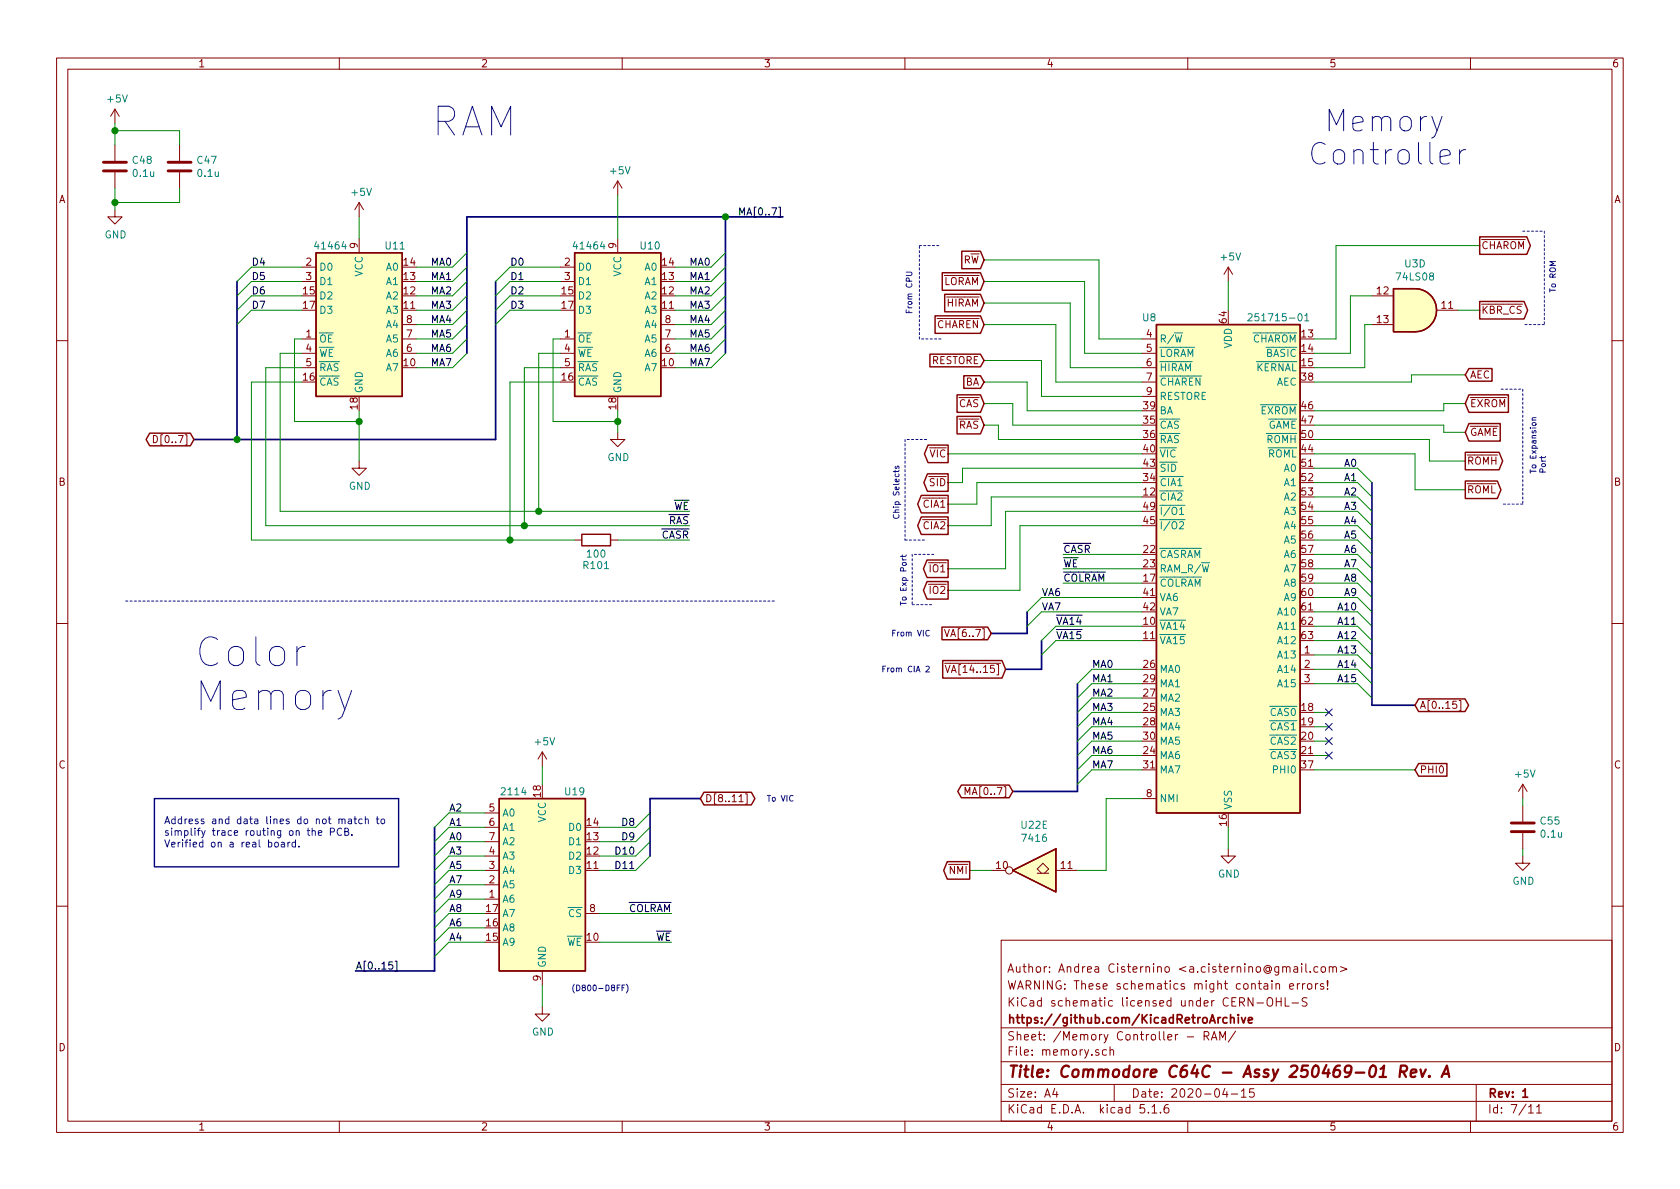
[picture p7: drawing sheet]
<svg xmlns="http://www.w3.org/2000/svg" width="297mm" height="210mm" viewBox="0 0 297 210" stroke-linecap="round" stroke-linejoin="round" font-family="sans-serif">
<g fill="none" stroke="#840000" stroke-width=".18">
<path d="M10 10.3h277v189.9h-277zM12 12.2h273v186.1h-273zM20.3 19.3l-.7 1.3M20.3 19.3v2.5M20.3 19.3l.8 1.3M60 10.3v1.9M110 10.3v1.9M160 10.3v1.9M210 10.3v1.9M260 10.3v1.9M20.3 37.1v1.2h1.3l-1.3 1.3-1.3-1.3h1.3M20.3 25.6v2.8"/>
<path d="M20.3 30.5v2.8M31.7 25.6v2.8M31.7 30.5v2.8M63.5 35.8v2.5M63.5 35.8l-.8 1.3M63.5 35.8l.8 1.3M109.2 32v2.5M109.2 32l-.7 1.3M109.2 32l.8 1.3M53.3 59.9h2.6M53.3 47.2h2.6M53.3 49.8h2.6"/>
<path d="M63.5 42.2v2.5M71.1 59.9h2.6M71.1 57.4h2.6M99.1 59.9h2.5M99.1 47.2h2.5M99.1 49.8h2.5M109.2 42.2v2.5M116.8 59.9h2.6M116.8 57.4h2.6M201.9 59.9h2.6M217.2 47.2l-.8 1.3M217.2 47.2v2.6"/>
<path d="M217.2 47.2l.7 1.3M242.6 57.4h3.8M242.6 52.3h3.8M254 54.9h3.8M10 60.2h2M27.1 77a.64 .64 0 0 1 .7 .6 .64 .64 0 0 1-.7 .7zM53.3 62.5h2.6M53.3 65h2.6M71.1 62.5h2.6M99.1 62.5h2.5M99.1 65h2.5M109.2 76.4v1.3h1.3l-1.3 1.3-1.3-1.3h1.3"/>
<path d="M116.8 62.5h2.6M201.9 62.5h2.6M201.9 65h2.6M201.9 67.6h2.6M201.9 70.1h2.6M285 60.2h2M63.5 81.5v1.3h1.3l-1.3 1.3-1.3-1.3h1.3M101.6 95.5h1.3M107.9 95.5h1.3M10 110.3h2M167 111.3l.4 1.3 .4-1.3M167 117.3h1.1"/>
<path d="M167.1 117.6l.4 1.3 .5-1.3M229.9 115.8h2.5M229.9 118.4h2.5M285 110.3h2M95.9 133l-.8 1.2M95.9 133v2.5M95.9 133l.7 1.2M229.9 120.9h2.5M258 123.9h.3v1.8h-.3M269.2 138.7l-.7 1.2M269.2 138.7v2.5M269.2 138.7l.8 1.2"/>
<path d="M85.7 153.9h2.6M85.7 159h2.6M85.7 156.5h2.6M85.7 151.4h2.6M85.7 143.8h2.6M85.7 146.3h2.6M85.7 148.8h2.6M130.7 141.8h.7M131.8 140.4h.3v1.8h-.3M170.6 140.5v-1.3l.5 1 .4-1v1.3M175.3 153.9h2.5M183.4 154.4h2"/>
<path d="M184.1 154.4l-.7-.7 1-1.1 1 1.1-.7 .7M186.7 153.9h3.8M201.9 141.2h2.6M217.2 150.1v1.3h1.2l-1.2 1.2-1.3-1.2h1.3M269.2 151.4v1.2h1.3l-1.3 1.3-1.2-1.3h1.2M269.2 142.5v2.8M269.2 147.3v2.8M10 160.2h2M95.9 178v1.3h1.3l-1.3 1.3-1.3-1.3h1.3M95.9 171.7v2.5M103.5 161.5h2.5M177 166.3h108v32h-108z"/>
<path d="M222.2 177.4h1.2M224.2 176.5a.5 .5 0 0 1 .6 0 .5 .5 0 0 1 .2 .4v.5a.5 .5 0 0 1-.5 .5 .5 .5 0 0 1-.5-.5v-.5zM225.6 174.1l.2-.2 .4 .1v.9M225.7 176.4v1.5M225.7 177.1h.8M226.5 176.4v1.5M227.2 176.4v1.5h.7M227.5 171.1l.2-.2 .3 .1 .1 .9M228 174.4l.7-.1v-.3l-.5-.1-.2 .2 .1 .7h.6M228.4 177.4h1.2M228.8 171h.6v.9M229.4 173.9v1"/>
<path d="M229.4 171.3l-.4 .1-.3 .2 .3 .3h.4M229.8 173.9l-.4 .2v.1M230.1 170.4v.2M230.1 170.9v1M230.3 173.9v1M230.7 173.9l-.4 .3M230.9 170.4v1.3l.2 .2M231.1 176.5l-.6-.1-.3 .3 .1 .3 .7 .4v.4a.62 .62 0 0 1-.8 0M231.2 174.1l.2-.2 .5 .2v.7l-.3 .1-.4-.1zM231.6 171.8v.1M232.6 173.9v1M233 173.9l-.4 .3"/>
<path d="M233 171l-.4-.1-.3 .3 .1 .7h.6M233.7 171.1l.2-.2 .4 .2 .1 .5-.2 .3h-.3l-.2-.1zM234 174l-.3-.1-.2 .2v.3l.5 .1v.3h-.5M234.7 174.8v.1M234.7 173.4v1M235 171.1l.1-.1a.37 .37 0 0 1 .6 .1v.8M235 170.9v1M235.7 171.1l.2-.2 .3 .1 .1 .9M237 170.9l1.2 .5-1.2 .4M285 160.2h2M60 198.3v1.9M110 198.3v1.9"/>
<path d="M160 198.3v1.9M177 194.8h108M177 191.8h108M177 187.8h108M177 181.8h108M186.5 192.5l-.4 1h1M186.8 193v1M195.6 185.7l-.4-.1-.3 .3 .1 .6 .2 .1 .4-.1M196.3 185.7l.2-.1 .3 .1 .1 .9M196.3 185.1v1.5M197 191.8v3M202.3 195.3h-.7l-.1 .7 .3-.1 .5 .1 .1 .2-.1 .5-.2 .1-.6-.1"/>
<path d="M203 196.7v.1M203.7 195.8l.4-.5v1.5M203.7 196.8h.8M205.2 196.7v.1M206.6 195.3a.62 .62 0 0 0-.8 .7l.1 .7 .2 .1 .5-.1 .1-.5-.1-.2-.5-.1-.3 .3M209.9 183.4h1.1M210 198.3v1.9M212.9 183.2l.7-.1 .1-.2-.1-.4-.7-.1v1.5M213.3 183.2l.4 .7M214.2 183.9l.5-1.5 .5 1.5M214.3 183.5h.7M215.7 183.9v-1.5l.5 1.1 .5-1.1v1.5"/>
<path d="M216.6 192.5l-.4 1h.9M216.9 193v1M217.7 193.5h1.1M218.5 182.3l-1.3 2M219.5 193l.4-.5v1.5M219.5 194h.8M221.7 192.5h-.7l-.1 .7 .2-.1 .5 .1 .2 .2-.1 .5-.2 .1-.6-.1M260 198.3v1.9M261 191.8v6.5M270.3 195.8l.4-.5v1.5M270.3 196.8h.8M271.7 195.8l.4-.5v1.5"/>
<path d="M271.7 196.8h.8"/>
<circle cx="178.4" cy="153.9" r=".63"/>
</g>
<path d="M217.6 179.4v1.5M218.9 179.4v.2M218.9 179.9v1M219.5 179.9l.4 1 .3-1M216.9 180l-.4-.1-.3 .3 .2 .6h.5M217.6 180.1l.2-.2 .4 .1v.9M220.7 180.4l.7-.1v-.3l-.5-.1-.2 .2 .1 .7h.6M269.2 193l.5-.5v1.5M269.2 194h.9" fill="none" stroke="#840000" stroke-width=".3"/>
<path d="M243.9 190.4h1.2M244.1 189l.6-.6-.2 2M247.6 189.5h.7a.56 .56 0 0 0 .5-.5 .56 .56 0 0 0-.3-.6h-.8l-.3 2M248.1 189.5l.5 .9M249.5 189.8l.9-.2v-.4l-.6-.1-.3 .3v.9l.2 .1 .5-.1M251.2 189.1l.3 1.3 .6-1.3M252.7 190.3v.1l-.1-.1h.1v.1M254.9 190.4l.9-2 .4 2M255.2 189.9h.9" fill="none" stroke="#840000" stroke-width=".41"/>
<g fill="#ffffc2" stroke="#ffffc2" stroke-width=".18">
<path d="M55.9 44.7h15.2v25.4h-15.2z"/>
<path d="M179.1 153.9l7.6-3.8v7.6z"/>
<path d="M250.2 51a3.8 3.8 0 0 1 3.8 3.9 3.8 3.8 0 0 1-3.8 3.8z"/>
<path d="M246.4 51h3.8v7.7h-3.8z"/>
<path d="M88.3 141.2h15.2v30.5h-15.2z"/>
<path d="M101.6 44.7h15.2v25.4h-15.2z"/>
<path d="M204.5 57.4h25.4v86.4h-25.4z"/>
</g>
<g fill="none" stroke="#840000" stroke-width=".25">
<path d="M55.9 44.7h15.2v25.4h-15.2zM101.6 44.7h15.2v25.4h-15.2zM165.3 55.8h8.1l.6 1.6-.6 1.5h-8.1zM166.6 48.2h6.8l.6 1.6-.6 1.5h-6.8zM167 52h6.4l.6 1.6-.6 1.5h-6.4zM170.1 44.4h3.3l.6 1.6-.6 1.5h-3.3zM204.5 57.4h25.4v86.4h-25.4zM246.4 51h3.8a3.8 3.8 0 0 1 3.8 3.9 3.8 3.8 0 0 1-3.8 3.8h-3.8zM261.6 41.9h8.4l.6 1.5-.6 1.6h-8.4zM261.6 53.3h7.9l.6 1.6-.6 1.5h-7.9zM26.5 76.6h7.2l.6 1.1-.6 1.1h-7.2l-.7-1.1zM164.1 78.7h3.5v3.1h-3.5l-.7-1.5z"/>
<path d="M164.4 62.6h9l.6 1.1-.6 1.2h-9zM169.2 69.8h4.2l.6 1.6-.6 1.5h-4.2zM169.2 73.6h4.2l.6 1.6-.6 1.5h-4.2zM170.4 66.4h3l.6 1.2-.6 1.1h-3zM259.1 80h5.9l.7 1.5-.7 1.6h-5.9zM259.7 74.9h5.6v3.1h-5.6l-.6-1.6zM259.7 69.8h7v3.1h-7l-.6-1.5zM259.7 65.2h4.1v2.2h-4.1l-.6-1.1zM102.9 94.5h5v2h-5zM162.9 91.4h4.7v3.1h-4.7l-.6-1.5zM162.9 87.6h4.7v3.1h-4.7l-.6-1.6zM163.9 99h3.7v3.1h-3.7l-.6-1.5z"/>
<path d="M164 83.8h3.6v3.1h-3.6l-.7-1.6zM259.1 85.1h5.6l.7 1.5-.7 1.6h-5.6zM163.9 102.8h3.7v3.1h-3.7l-.6-1.5zM166.5 110.9h8.1l.7 1.1-.7 1.1h-8.1zM166.7 116.8h10.5l.6 1.6-.6 1.5h-10.5zM170 138.8h8.4l.7 1.1-.7 1.2h-8.4l-.7-1.2zM250.8 135h5v2.3h-5l-.6-1.2zM250.8 123.6h8.2l.7 1.1-.7 1.1h-8.2l-.6-1.1zM88.3 141.2h15.2v30.5h-15.2zM124.5 140.1h8.3l.7 1.1-.7 1.1h-8.3l-.7-1.1zM167.5 152.4h3.9v3.1h-3.9l-.6-1.6zM179.1 153.9l7.6-3.8v7.6z"/>
</g>
<path d="M18.3 30.2h4.1M18.3 28.7h4.1M29.7 30.2h4.1M29.7 28.7h4.1M267.2 147.1h4.1M267.2 145.5h4.1" fill="none" stroke="#840000" stroke-width=".51"/>
<path d="M207.6 58.9h1.5M220.7 55.6l.5-.1 .2 .3-.1 .2-.7 .7h.8M230.7 55.8l.4-.3v1.2M230.7 56.7h.7M208 84.3h1.2M208.3 91.9h1.2M208.3 89.4h1.2M208.6 92.4l.4-.2 .3 .4-.1 .2-.7 .7h.8M208.6 90.1l.3-.4v1.3M208.6 91h.7" fill="none" stroke="#008484" stroke-width=".18"/>
<g fill="none" stroke="#0000c2" stroke-width=".18" stroke-dasharray=".4 .4">
<path d="M162.6 59.9v-16.5M162.6 43.4h3.8M166.4 59.9h-3.8M269.2 40.9h3.8M273 57.4h-3.8M273 40.9v16.5M160 77.7v17.8M163.8 77.7h-3.8M265.4 68.8h3.8M269.2 68.8v20.3M160 95.5h3.8M161.3 98v8.9"/>
<path d="M165.1 98h-3.8M269.2 89.1h-3.8M22.2 106.3h115M161.3 106.9h3.8"/>
</g>
<path d="M27.3 141.2h43.2v12.1h-43.2z" fill="none" stroke="#0000c2" stroke-width=".25"/>
<path d="M128.3 38.3v24.2M138.4 38.3h-55.9v24.2M41.9 49.8v27.9M87.6 49.8v27.9h-53.3M242.6 85.3v39.4h7.6M181.6 108.2v3.8h-6.3M184.1 113.3v5.1h-6.3M190.5 120.9v19h-11.4M76.8 146.3v25.4h-13.9M123.8 141.2h-8.9v10.2" fill="none" stroke="#000084" stroke-width=".3"/>
<g fill="none" stroke="#008400" stroke-width=".18">
<path d="M20.3 21.8v3.8M20.3 33.3v3.8M20.3 23.1h11.4v2.5M31.7 33.3v2.5h-11.4M63.5 38.3v3.9M109.2 34.5v7.7M53.3 52.3h-8.9l-2.5 2.6M53.3 59.9h-1.2v14.6h11.4M53.3 54.9h-8.9l-2.5 2.5M53.3 49.8h-8.9l-2.5 2.5M53.3 47.2h-8.9l-2.5 2.6M82.5 49.8l-2.5 2.5h-6.3"/>
<path d="M82.5 59.9l-2.5 2.6h-6.3M82.5 57.4l-2.5 2.5h-6.3M82.5 54.9l-2.5 2.5h-6.3M82.5 52.3l-2.5 2.6h-6.3M82.5 47.2l-2.5 2.6h-6.3M82.5 44.7l-2.5 2.5h-6.3M99.1 52.3h-8.9l-2.6 2.6M99.1 59.9h-1.3v14.6h11.4M99.1 54.9h-8.9l-2.6 2.5M99.1 49.8h-8.9l-2.6 2.5M99.1 47.2h-8.9l-2.6 2.6M128.3 49.8l-2.6 2.5h-6.3"/>
<path d="M128.3 59.9l-2.6 2.6h-6.3M128.3 57.4l-2.6 2.5h-6.3M128.3 54.9l-2.6 2.5h-6.3M128.3 52.3l-2.6 2.6h-6.3M128.3 47.2l-2.6 2.6h-6.3M128.3 44.7l-2.6 2.5h-6.3M174 57.4h12.7v10.2h15.2M174 49.8h17.8v12.7h10.1M174 46h20.3v13.9h7.6M174 53.6h15.2v11.4h12.7M217.2 49.8v5.1M242.6 52.3h-3.8v10.2h-6.4"/>
<path d="M242.6 57.4h-1.3v7.6h-8.9M257.8 54.9h3.8M261.6 43.4h-25.4v16.5h-3.8M53.3 65h-6.3v28h74.9M53.3 67.6h-8.9v27.9h57.2M53.3 62.5h-3.8v27.9h72.4M63.5 72.6v8.9M82.5 62.5l-2.5 2.5h-6.3M99.1 67.6h-8.9v27.9M99.1 62.5h-3.9v27.9M99.1 65h-6.4v28M109.2 72.6v3.8"/>
<path d="M128.3 62.5l-2.6 2.5h-6.3M174 75.2h2.5v2.5h25.4M174 71.4h5.1v3.8h22.8M174 63.7h10.1v6.4h17.8M174 67.6h7.6v5h20.3M232.4 75.2h22.9v1.2h3.8M232.4 77.7h20.3v3.8h6.4M259.1 71.4h-3.8v1.2h-22.9M259.1 66.3h-9.5v1.3h-17.2M109.2 95.5h12.7M167.6 80.3h34.3M188 98h13.9"/>
<path d="M201.9 87.9h-26.6v5.1h-7.7M201.9 93h-21.6v11.4h-12.7M201.9 90.4h-24.1v10.2h-10.2M201.9 85.3h-29.2v3.8h-5.1M201.9 82.8h-31.7v2.5h-2.6M232.4 93h7.6l2.6 2.5M232.4 95.5h7.6l2.6 2.5M232.4 98h7.6l2.6 2.6M232.4 90.4h7.6l2.6 2.6M232.4 87.9h7.6l2.6 2.5M232.4 85.3h7.6l2.6 2.6M232.4 82.8h7.6l2.6 2.5"/>
<path d="M232.4 80.3h17.8v6.3h8.9M188 103.1h13.9M188 100.6h13.9M201.9 113.3h-15.2l-2.6 2.5M201.9 110.7h-15.2l-2.6 2.6M201.9 105.7h-17.8l-2.5 2.5M201.9 108.2h-17.8l-2.5 2.5M201.9 118.4h-8.9l-2.5 2.5M232.4 103.1h7.6l2.6 2.6M232.4 100.6h7.6l2.6 2.5M232.4 113.3h7.6l2.6 2.5M232.4 110.7h7.6l2.6 2.6"/>
<path d="M232.4 105.7h7.6l2.6 2.5M232.4 108.2h7.6l2.6 2.5M232.4 118.4h7.6l2.6 2.5M232.4 115.8h7.6l2.6 2.6M95.9 135.5v3.2M201.9 133.6h-8.9l-2.5 2.5M201.9 131.1h-8.9l-2.5 2.5M201.9 128.5h-8.9l-2.5 2.6M201.9 126h-8.9l-2.5 2.5M201.9 136.1h-8.9l-2.5 2.6M201.9 120.9h-8.9l-2.5 2.5M201.9 123.4h-8.9l-2.5 2.6"/>
<path d="M232.4 133.6h2.5M232.4 131.1h2.5M232.4 128.5h2.5M232.4 126h2.5M232.4 136.1h17.8M232.4 120.9h7.6l2.6 2.5M85.7 153.9h-6.3l-2.6 2.6M85.7 156.5h-6.3l-2.6 2.5M85.7 159h-6.3l-2.6 2.5M85.7 143.8h-6.3l-2.6 2.5M85.7 151.4h-6.3l-2.6 2.5M85.7 148.8h-6.3l-2.6 2.6"/>
<path d="M85.7 146.3h-6.3l-2.6 2.5M114.9 151.4l-2.5 2.5h-6.4M114.9 148.8l-2.5 2.6h-6.4M114.9 146.3l-2.5 2.5h-6.4M114.9 143.8l-2.5 2.5h-6.4M171.4 153.9h3.9M201.9 141.2h-6.3v12.7h-5.1M217.2 146.3v3.8M269.2 141.2v1.3M269.2 150.1v1.3M85.7 161.5h-6.3l-2.6 2.6M85.7 164.1h-6.3l-2.6 2.5"/>
<path d="M85.7 166.6h-6.3l-2.6 2.6M95.9 174.2v3.8M106 161.5h12.7M106 166.6h12.7"/>
</g>
<path d="M130.8 38v-1.3l.4 1 .4-1v1.3M69.9 170h.3v1.8h-.3" fill="none" stroke="#000" stroke-width=".18"/>
<g fill="none" stroke="#0000c2" stroke-width=".18">
<path d="M253.2 20.6l.9 2.5M254.6 27.7l1.8-.3-.2-.7-.3-.2h-.8l-.3 .2-.2 .3v1.5l.2 .3 .3 .2h.8l.3-.2M255 20.6l-1.3 3.4-.5 .4M258.1 26.5v2.5M259.2 26.5a1.01 1.01 0 0 0-1.1 .7M160.2 48.1h.8l.2 .2-.2 .4h-.8M270.9 74.3h.7M270.9 74.8l.5-.1 .2 .4-.2 .2h-.3l-.2-.2zM271.6 73.9h-.7l.1 .4M158.3 83.2v.3M158.3 82.5v.2l.1 .1 .2-.3h.3v.3M159 83.2l-.2 .2h-.9"/>
<path d="M159.5 98.7l.2 .3M159.5 99h.7M159.5 98.1v.4M160.2 98.1l-.1 .3h-.9M272.6 80.7v.4M273.3 80.7l-.2 .2h-.9M53.9 114.3a1.27 1.27 0 0 0-1.4 1M156.1 118.3h.3M156.6 117.8h-.5v1M157.8 111.9h.4M158.3 111.4h-.5v1.1M48.7 149l.3-.1 .2 .3-.1 .5-.3 .1-.2-.1z"/>
<path d="M49.8 149h.4l.1 .8M50.3 149.2l-.4 .1-.2 .2 .1 .2h.5M50.9 148.9v.9M51.3 148.9l-.4 .3M52.2 149l-.3-.1-.3 .3 .2 .5h.4M52.2 148.5v1.3M52.9 149.7v.1M55.2 147l.2-.1h.3l.1 .8M56.3 147.3l.6-.1-.1-.3h-.3l-.2 .2 .1 .6h.4M58.4 147.1l.7-.1v-.4l-.2-.1h-.5v1.2M59.9 145l.2-.2 .3 .1 .1 .8M60.4 146.6a.6 .6 0 0 0-.8 .4 .6 .6 0 0 0 .6 .7l.2-.1"/>
<path d="M60.5 145l.2-.2 .3 .1v.8M61 147.1l.5-.1 .1-.2-.1-.2-.5-.1v1.2h.4l.2-.1 .1-.3-.3-.2M61.6 144.9h.5l.1 .8M62.2 145.1l-.5 .1-.2 .2 .1 .2h.6M62.2 147.6v.1M62.6 144.8h.5M62.8 144.4v1.1l.3 .2M64 144.9l-.3-.1-.3 .3 .2 .5h.4M64.6 145l.2-.2 .3 .1v.8M64.6 144.4v1.3M66.5 144.8h.5M66.7 144.4v1.1l.3 .2"/>
<path d="M67.4 145l.2-.2 .4 .2v.4l-.1 .2-.3 .1-.2-.2zM110 174.7h.3M110.5 174.2h-.5v1M110.7 174a1.13 1.13 0 0 1 0 1.6"/>
</g>
<g fill="#008400" stroke="#008400" stroke-width=".25">
<circle cx="92.7" cy="93" r=".51"/>
<circle cx="90.2" cy="95.5" r=".51"/>
<circle cx="20.3" cy="23.1" r=".51"/>
<circle cx="109.2" cy="74.5" r=".51"/>
<circle cx="41.9" cy="77.7" r=".51"/>
<circle cx="63.5" cy="74.5" r=".51"/>
<circle cx="95.3" cy="90.4" r=".51"/>
<circle cx="20.3" cy="35.8" r=".51"/>
<circle cx="128.3" cy="38.3" r=".51"/>
</g>
<path d="M234.3 133l1.3 1.2M234.3 130.4l1.3 1.3M234.3 127.9l1.3 1.2M234.3 125.4l1.3 1.2M235.6 133l-1.3 1.2M235.6 130.4l-1.3 1.3M235.6 127.9l-1.3 1.2M235.6 125.4l-1.3 1.2" fill="none" stroke="#000084" stroke-width=".18"/>
<g font-size="7.1" fill="#0000c2">
<text x="76.2" y="24.1">RAM</text>
<text x="34.3" y="118">Color</text>
<text x="34.3" y="125.7">Memory</text>
</g>
<g font-size="5.3" fill="#0000c2">
<text x="232.6" y="23.3">Memory</text>
<text x="231.1" y="29.2">Controller</text>
</g>
<text font-size="2.8" fill="#840000" x="178" y="190.5">Title: Commodore C64C - Assy 250469-01 Rev. A</text>
<g font-size="2.1" fill="#840000">
<text x="178" y="172">Author: Andrea Cisternino &lt;a.cisternino@gmail.com&gt;</text>
<text x="178" y="178">KiCad schematic licensed under CERN-OHL-S</text>
<text x="178" y="175">WARNING: These schematics might contain errors!</text>
<text x="178" y="184">Sheet: /Memory Controller - RAM/</text>
<text x="178" y="181">https://github.com/KicadRetroArchive</text>
<text x="178" y="186.7">File: memory.sch</text>
<text x="178" y="196.9">KiCad E.D.A. kicad 5.1.6</text>
<text x="178" y="194.1">Size: A4</text>
<text x="200" y="194.1">Date: 2020-04-15</text>
<text x="263" y="194.1">Rev: 1</text>
<text x="263" y="196.9">Id: 7/11</text>
</g>
<g font-size="1.8" fill="#840000">
<text x="35" y="11.9">1</text>
<text x="85" y="11.9">2</text>
<text x="135" y="11.9">3</text>
<text x="185" y="11.9">4</text>
<text x="235" y="11.9">5</text>
<text x="285" y="11.9">6</text>
<text x="10.4" y="35.9">A</text>
<text x="285.4" y="35.9">A</text>
<text x="54.1" y="47">2</text>
<text x="63.2" y="43.9" transform="rotate(-90 63.2 43.9)">9</text>
<text x="71.4" y="47">14</text>
<text x="99.8" y="47">2</text>
<text x="109" y="43.9" transform="rotate(-90 109 43.9)">9</text>
<text x="117.1" y="47">14</text>
<text x="170.3" y="46.6">RW</text>
<text x="261.9" y="44.1">CHAROM</text>
<text x="53.6" y="52.1">15</text>
<text x="54.1" y="49.5">3</text>
<text x="71.4" y="52.1">12</text>
<text x="71.4" y="49.5">13</text>
<text x="99.4" y="52.1">15</text>
<text x="99.8" y="49.5">3</text>
<text x="117.1" y="52.1">12</text>
<text x="117.1" y="49.5">13</text>
<text x="166.7" y="50.4">LORAM</text>
<text x="243.5" y="52.1">12</text>
<text x="53.6" y="54.6">17</text>
<text x="54.1" y="59.7">1</text>
<text x="71.4" y="54.6">11</text>
<text x="71.9" y="59.7">7</text>
<text x="71.9" y="57.1">8</text>
<text x="99.4" y="54.6">17</text>
<text x="99.8" y="59.7">1</text>
<text x="117.1" y="54.6">11</text>
<text x="117.6" y="59.7">7</text>
<text x="117.6" y="57.1">8</text>
<text x="165.6" y="58">CHAREN</text>
<text x="167.4" y="54.2">HIRAM</text>
<text x="202.7" y="59.7">4</text>
<text x="216.9" y="57.1" transform="rotate(-90 216.9 57.1)">64</text>
<text x="230.2" y="59.7">13</text>
<text x="243.5" y="57.1">13</text>
<text x="254.9" y="54.6">11</text>
<text x="261.9" y="55.5">KBR_CS</text>
<text x="54.1" y="62.2">4</text>
<text x="54.1" y="64.8">5</text>
<text x="71.4" y="64.8">10</text>
<text x="71.9" y="62.2">6</text>
<text x="99.8" y="62.2">4</text>
<text x="99.8" y="64.8">5</text>
<text x="117.1" y="64.8">10</text>
<text x="117.6" y="62.2">6</text>
<text x="164.6" y="64.4">RESTORE</text>
<text x="202.7" y="62.2">5</text>
<text x="202.7" y="64.8">6</text>
<text x="230.2" y="62.2">14</text>
<text x="230.2" y="64.8">15</text>
<text x="53.6" y="67.3">16</text>
<text x="99.4" y="67.3">16</text>
<text x="170.6" y="68.2">BA</text>
<text x="202.7" y="67.3">7</text>
<text x="202.7" y="69.8">9</text>
<text x="230.2" y="67.3">38</text>
<text x="259.9" y="66.9">AEC</text>
<text x="63.2" y="72.3" transform="rotate(-90 63.2 72.3)">18</text>
<text x="109" y="72.3" transform="rotate(-90 109 72.3)">18</text>
<text x="169.5" y="72">CAS</text>
<text x="169.5" y="75.8">RAS</text>
<text x="202.2" y="74.9">35</text>
<text x="202.2" y="77.5">36</text>
<text x="202.2" y="72.4">39</text>
<text x="230.2" y="72.4">46</text>
<text x="230.2" y="74.9">47</text>
<text x="230.2" y="77.5">50</text>
<text x="259.9" y="77.1">GAME</text>
<text x="259.9" y="72">EXROM</text>
<text x="28.1" y="78.4">D[0..7]</text>
<text x="164.4" y="80.9">VIC</text>
<text x="202.2" y="80">40</text>
<text x="202.2" y="82.5">43</text>
<text x="230.2" y="80">44</text>
<text x="230.2" y="82.5">51</text>
<text x="259.3" y="82.2">ROMH</text>
<text x="10.4" y="85.9">B</text>
<text x="163.3" y="89.8">CIA1</text>
<text x="164.4" y="86">SID</text>
<text x="202.2" y="87.6">12</text>
<text x="202.2" y="85.1">34</text>
<text x="230.2" y="85.1">52</text>
<text x="230.2" y="87.6">53</text>
<text x="259.3" y="87.2">ROML</text>
<text x="285.4" y="85.9">B</text>
<text x="163.3" y="93.6">CIA2</text>
<text x="202.2" y="92.7">45</text>
<text x="202.2" y="90.2">49</text>
<text x="230.2" y="90.2">54</text>
<text x="230.2" y="92.7">55</text>
<text x="230.2" y="95.2">56</text>
<text x="164.5" y="101.2">IO1</text>
<text x="202.2" y="97.8">22</text>
<text x="202.2" y="100.3">23</text>
<text x="230.2" y="97.8">57</text>
<text x="230.2" y="100.3">58</text>
<text x="164.5" y="105">IO2</text>
<text x="202.2" y="102.9">17</text>
<text x="202.2" y="105.4">41</text>
<text x="202.2" y="107.9">42</text>
<text x="230.2" y="102.9">59</text>
<text x="230.2" y="105.4">60</text>
<text x="230.2" y="107.9">61</text>
<text x="167.9" y="112.6">VA[6..7]</text>
<text x="202.2" y="110.5">10</text>
<text x="202.2" y="113">11</text>
<text x="230.2" y="110.5">62</text>
<text x="230.2" y="113">63</text>
<text x="168.5" y="119">VA[14..15]</text>
<text x="202.2" y="118.1">26</text>
<text x="230.7" y="115.6">1</text>
<text x="230.7" y="118.1">2</text>
<text x="202.2" y="125.7">25</text>
<text x="202.2" y="123.2">27</text>
<text x="202.2" y="120.6">29</text>
<text x="230.2" y="125.7">18</text>
<text x="230.7" y="120.6">3</text>
<text x="251" y="125.3">A[0..15]</text>
<text x="202.2" y="128.3">28</text>
<text x="202.2" y="130.8">30</text>
<text x="230.2" y="128.3">19</text>
<text x="230.2" y="130.8">20</text>
<text x="10.4" y="135.9">C</text>
<text x="202.2" y="133.3">24</text>
<text x="202.2" y="135.9">31</text>
<text x="230.2" y="133.3">21</text>
<text x="230.2" y="135.9">37</text>
<text x="251" y="136.8">PHI0</text>
<text x="285.4" y="135.9">C</text>
<text x="86.5" y="143.5">5</text>
<text x="95.6" y="140.9" transform="rotate(-90 95.6 140.9)">18</text>
<text x="124.6" y="141.9">D[8..11]</text>
<text x="171.4" y="140.6">MA[0..7]</text>
<text x="202.7" y="141">8</text>
<text x="86.5" y="146">6</text>
<text x="86.5" y="148.6">7</text>
<text x="103.8" y="148.6">13</text>
<text x="103.8" y="146">14</text>
<text x="216.9" y="146" transform="rotate(-90 216.9 146)">16</text>
<text x="86.5" y="153.7">3</text>
<text x="86.5" y="151.1">4</text>
<text x="103.8" y="153.7">11</text>
<text x="103.8" y="151.1">12</text>
<text x="167.9" y="154.6">NMI</text>
<text x="176.2" y="153.7">10</text>
<text x="187.6" y="153.7">11</text>
<text x="86" y="161.3">17</text>
<text x="86.5" y="158.7">1</text>
<text x="86.5" y="156.2">2</text>
<text x="104.3" y="161.3">8</text>
<text x="86" y="166.4">15</text>
<text x="86" y="163.8">16</text>
<text x="103.8" y="166.4">10</text>
<text x="95.6" y="173.5" transform="rotate(-90 95.6 173.5)">9</text>
<text x="10.4" y="185.9">D</text>
<text x="285.4" y="185.9">D</text>
<text x="35" y="199.9">1</text>
<text x="85" y="199.9">2</text>
<text x="135" y="199.9">3</text>
<text x="185" y="199.9">4</text>
<text x="235" y="199.9">5</text>
<text x="285" y="199.9">6</text>
</g>
<g font-size="1.8" fill="#008484">
<text x="19.1" y="18.1">+5V</text>
<text x="23.5" y="29">C48</text>
<text x="35" y="29">C47</text>
<text x="23.6" y="31.3">0.1u</text>
<text x="35.1" y="31.3">0.1u</text>
<text x="62.3" y="34.6">+5V</text>
<text x="108" y="30.8">+5V</text>
<text x="18.5" y="42.2">GND</text>
<text x="56" y="44.1">41464</text>
<text x="56.4" y="47.9">D0</text>
<text x="68.2" y="44.1">U11</text>
<text x="68.4" y="47.9">A0</text>
<text x="101.7" y="44.1">41464</text>
<text x="102.1" y="47.9">D0</text>
<text x="113.3" y="44.1">U10</text>
<text x="114.1" y="47.9">A0</text>
<text x="216" y="46.1">+5V</text>
<text x="248.4" y="47.3">U3D</text>
<text x="56.4" y="53">D2</text>
<text x="56.4" y="50.4">D1</text>
<text x="64.1" y="48.9" transform="rotate(-90 64.1 48.9)">VCC</text>
<text x="68.4" y="53">A2</text>
<text x="68.4" y="50.4">A1</text>
<text x="102.1" y="53">D2</text>
<text x="102.1" y="50.4">D1</text>
<text x="109.9" y="48.9" transform="rotate(-90 109.9 48.9)">VCC</text>
<text x="114.1" y="53">A2</text>
<text x="114.1" y="50.4">A1</text>
<text x="247.1" y="49.6">74LS08</text>
<text x="56.4" y="55.5">D3</text>
<text x="68.4" y="55.5">A3</text>
<text x="68.4" y="58">A4</text>
<text x="102.1" y="55.5">D3</text>
<text x="114.1" y="55.5">A3</text>
<text x="114.1" y="58">A4</text>
<text x="202.1" y="56.8">U8</text>
<text x="221.8" y="56.8">251715-01</text>
<text x="56.4" y="60.6">OE</text>
<text x="56.4" y="63.1">WE</text>
<text x="56.4" y="65.7">RAS</text>
<text x="68.4" y="65.7">A7</text>
<text x="68.4" y="63.1">A6</text>
<text x="68.4" y="60.6">A5</text>
<text x="102.1" y="60.6">OE</text>
<text x="102.1" y="63.1">WE</text>
<text x="102.1" y="65.7">RAS</text>
<text x="114.1" y="65.7">A7</text>
<text x="114.1" y="63.1">A6</text>
<text x="114.1" y="60.6">A5</text>
<text x="205" y="60.6">R/W</text>
<text x="205" y="63.1">LORAM</text>
<text x="205" y="65.7">HIRAM</text>
<text x="217.8" y="61.6" transform="rotate(-90 217.8 61.6)">VDD</text>
<text x="221.4" y="60.6">CHAROM</text>
<text x="222" y="65.7">KERNAL</text>
<text x="223.9" y="63.1">BASIC</text>
<text x="56.4" y="68.2">CAS</text>
<text x="64.1" y="69.6" transform="rotate(-90 64.1 69.6)">GND</text>
<text x="102.1" y="68.2">CAS</text>
<text x="109.9" y="69.6" transform="rotate(-90 109.9 69.6)">GND</text>
<text x="205" y="68.2">CHAREN</text>
<text x="205" y="70.7">RESTORE</text>
<text x="225.6" y="68.2">AEC</text>
<text x="205" y="75.8">CAS</text>
<text x="205" y="73.3">BA</text>
<text x="222.9" y="73.3">EXROM</text>
<text x="224.1" y="75.8">GAME</text>
<text x="107.4" y="81.5">GND</text>
<text x="205" y="78.4">RAS</text>
<text x="205" y="80.9">VIC</text>
<text x="205" y="83.4">SID</text>
<text x="224" y="78.4">ROMH</text>
<text x="224.2" y="80.9">ROML</text>
<text x="227.1" y="83.4">A0</text>
<text x="61.7" y="86.6">GND</text>
<text x="205" y="88.5">CIA2</text>
<text x="205" y="86">CIA1</text>
<text x="227.1" y="86">A1</text>
<text x="227.1" y="88.5">A2</text>
<text x="205" y="93.6">I/O2</text>
<text x="205" y="91.1">I/O1</text>
<text x="227.1" y="91.1">A3</text>
<text x="227.1" y="93.6">A4</text>
<text x="103.3" y="100.6">R101</text>
<text x="103.9" y="98.6">100</text>
<text x="205" y="98.7">CASRAM</text>
<text x="205" y="101.2">RAM_R/W</text>
<text x="227.1" y="96.1">A5</text>
<text x="227.1" y="98.7">A6</text>
<text x="227.1" y="101.2">A7</text>
<text x="205" y="103.8">COLRAM</text>
<text x="205" y="106.3">VA6</text>
<text x="227.1" y="103.8">A8</text>
<text x="227.1" y="106.3">A9</text>
<text x="205" y="111.4">VA14</text>
<text x="205" y="113.9">VA15</text>
<text x="205" y="108.8">VA7</text>
<text x="226.1" y="108.8">A10</text>
<text x="226.1" y="111.4">A11</text>
<text x="226.1" y="113.9">A12</text>
<text x="205" y="119">MA0</text>
<text x="226.1" y="116.5">A13</text>
<text x="226.1" y="119">A14</text>
<text x="205" y="124.1">MA2</text>
<text x="205" y="121.5">MA1</text>
<text x="226.1" y="121.5">A15</text>
<text x="94.7" y="131.8">+5V</text>
<text x="205" y="126.6">MA3</text>
<text x="205" y="129.2">MA4</text>
<text x="205" y="131.7">MA5</text>
<text x="224.6" y="126.6">CAS0</text>
<text x="224.6" y="129.2">CAS1</text>
<text x="224.6" y="131.7">CAS2</text>
<text x="205" y="134.2">MA6</text>
<text x="205" y="136.8">MA7</text>
<text x="224.6" y="134.2">CAS3</text>
<text x="225.4" y="136.8">PHI0</text>
<text x="268" y="137.5">+5V</text>
<text x="88.8" y="140.6">2114</text>
<text x="100" y="140.6">U19</text>
<text x="205" y="141.9">NMI</text>
<text x="217.8" y="143.3" transform="rotate(-90 217.8 143.3)">VSS</text>
<text x="88.8" y="144.4">A0</text>
<text x="88.8" y="146.9">A1</text>
<text x="88.8" y="149.5">A2</text>
<text x="96.5" y="145.5" transform="rotate(-90 96.5 145.5)">VCC</text>
<text x="100.7" y="149.5">D1</text>
<text x="100.7" y="146.9">D0</text>
<text x="180.6" y="146.6">U22E</text>
<text x="180.9" y="148.9">7416</text>
<text x="272.4" y="145.8">C55</text>
<text x="272.6" y="148.1">0.1u</text>
<text x="88.8" y="154.6">A4</text>
<text x="88.8" y="152">A3</text>
<text x="100.7" y="154.6">D3</text>
<text x="100.7" y="152">D2</text>
<text x="215.3" y="155.2">GND</text>
<text x="88.8" y="159.6">A6</text>
<text x="88.8" y="157.1">A5</text>
<text x="267.4" y="156.5">GND</text>
<text x="88.8" y="167.3">A9</text>
<text x="88.8" y="164.7">A8</text>
<text x="88.8" y="162.2">A7</text>
<text x="100.2" y="167.3">WE</text>
<text x="100.5" y="162.2">CS</text>
<text x="96.5" y="171.2" transform="rotate(-90 96.5 171.2)">GND</text>
<text x="94.1" y="183.1">GND</text>
</g>
<g font-size="1.8">
<text x="131.5" y="38.1">MA[0..7]</text>
<text x="44.4" y="47">D4</text>
<text x="76.3" y="47">MA0</text>
<text x="90.2" y="47">D0</text>
<text x="122" y="47">MA0</text>
<text x="44.4" y="52.1">D6</text>
<text x="44.4" y="49.5">D5</text>
<text x="76.3" y="49.5">MA1</text>
<text x="76.3" y="52.1">MA2</text>
<text x="90.2" y="52.1">D2</text>
<text x="90.2" y="49.5">D1</text>
<text x="122" y="52.1">MA2</text>
<text x="122" y="49.5">MA1</text>
<text x="44.4" y="54.6">D7</text>
<text x="76.3" y="54.6">MA3</text>
<text x="76.3" y="57.1">MA4</text>
<text x="76.3" y="59.7">MA5</text>
<text x="90.2" y="54.6">D3</text>
<text x="122" y="59.7">MA5</text>
<text x="122" y="57.1">MA4</text>
<text x="122" y="54.6">MA3</text>
<text x="76.3" y="64.8">MA7</text>
<text x="76.3" y="62.2">MA6</text>
<text x="122" y="62.2">MA6</text>
<text x="122" y="64.8">MA7</text>
<text x="237.8" y="82.5">A0</text>
<text x="237.8" y="87.6">A2</text>
<text x="237.8" y="85.1">A1</text>
<text x="116.9" y="95.2">CASR</text>
<text x="118.2" y="92.7">RAS</text>
<text x="119.1" y="90.2">WE</text>
<text x="237.8" y="92.7">A4</text>
<text x="237.8" y="90.2">A3</text>
<text x="237.8" y="95.2">A5</text>
<text x="188" y="97.8">CASR</text>
<text x="188" y="100.3">WE</text>
<text x="237.8" y="97.8">A6</text>
<text x="237.8" y="100.3">A7</text>
<text x="184.1" y="107.9">VA7</text>
<text x="184.1" y="105.4">VA6</text>
<text x="188" y="102.9">COLRAM</text>
<text x="236.8" y="107.9">A10</text>
<text x="237.8" y="105.4">A9</text>
<text x="237.8" y="102.9">A8</text>
<text x="186.7" y="110.5">VA14</text>
<text x="186.7" y="113">VA15</text>
<text x="236.8" y="110.5">A11</text>
<text x="236.8" y="113">A12</text>
<text x="193" y="118.1">MA0</text>
<text x="236.8" y="115.6">A13</text>
<text x="236.8" y="118.1">A14</text>
<text x="193" y="120.6">MA1</text>
<text x="193" y="123.2">MA2</text>
<text x="193" y="125.7">MA3</text>
<text x="236.8" y="120.6">A15</text>
<text x="193" y="128.3">MA4</text>
<text x="193" y="130.8">MA5</text>
<text x="193" y="133.3">MA6</text>
<text x="193" y="135.9">MA7</text>
<text x="79.4" y="143.5">A2</text>
<text x="79.4" y="148.6">A0</text>
<text x="79.4" y="146">A1</text>
<text x="110.1" y="146">D8</text>
<text x="110.1" y="148.6">D9</text>
<text x="79.4" y="151.1">A3</text>
<text x="79.4" y="153.7">A5</text>
<text x="109.1" y="153.7">D11</text>
<text x="109.1" y="151.1">D10</text>
<text x="79.4" y="156.2">A7</text>
<text x="79.4" y="161.3">A8</text>
<text x="79.4" y="158.7">A9</text>
<text x="111" y="161.3">COLRAM</text>
<text x="79.4" y="166.4">A4</text>
<text x="79.4" y="163.8">A6</text>
<text x="115.9" y="166.4">WE</text>
<text x="62.9" y="171.4">A[0..15]</text>
</g>
<g font-size="1.8" fill="#0000c2">
<text x="29" y="145.7">Address and data lines do not match to</text>
<text x="29" y="147.8">simplify trace routing on the PCB.</text>
<text x="29" y="149.9">Verified on a real board.</text>
</g>
<g font-size="1.4" fill="#0000c2">
<text x="275.1" y="51.8" transform="rotate(-90 275.1 51.8)">To ROM</text>
<text x="161.3" y="55.6" transform="rotate(-90 161.3 55.6)">From CPU</text>
<text x="271.6" y="83.8" transform="rotate(-90 271.6 83.8)">To Expansion</text>
<text x="273.3" y="83.8" transform="rotate(-90 273.3 83.8)">Port</text>
<text x="159" y="91.9" transform="rotate(-90 159 91.9)">Chip Selects</text>
<text x="160.3" y="107.2" transform="rotate(-90 160.3 107.2)">To Exp Port</text>
<text x="158.3" y="112.5">From VIC</text>
<text x="157" y="118.9">From CIA 2</text>
<text x="135.5" y="141.7">To VIC</text>
<text x="101" y="175.3">(D800-D8FF)</text>
</g>
</svg>
